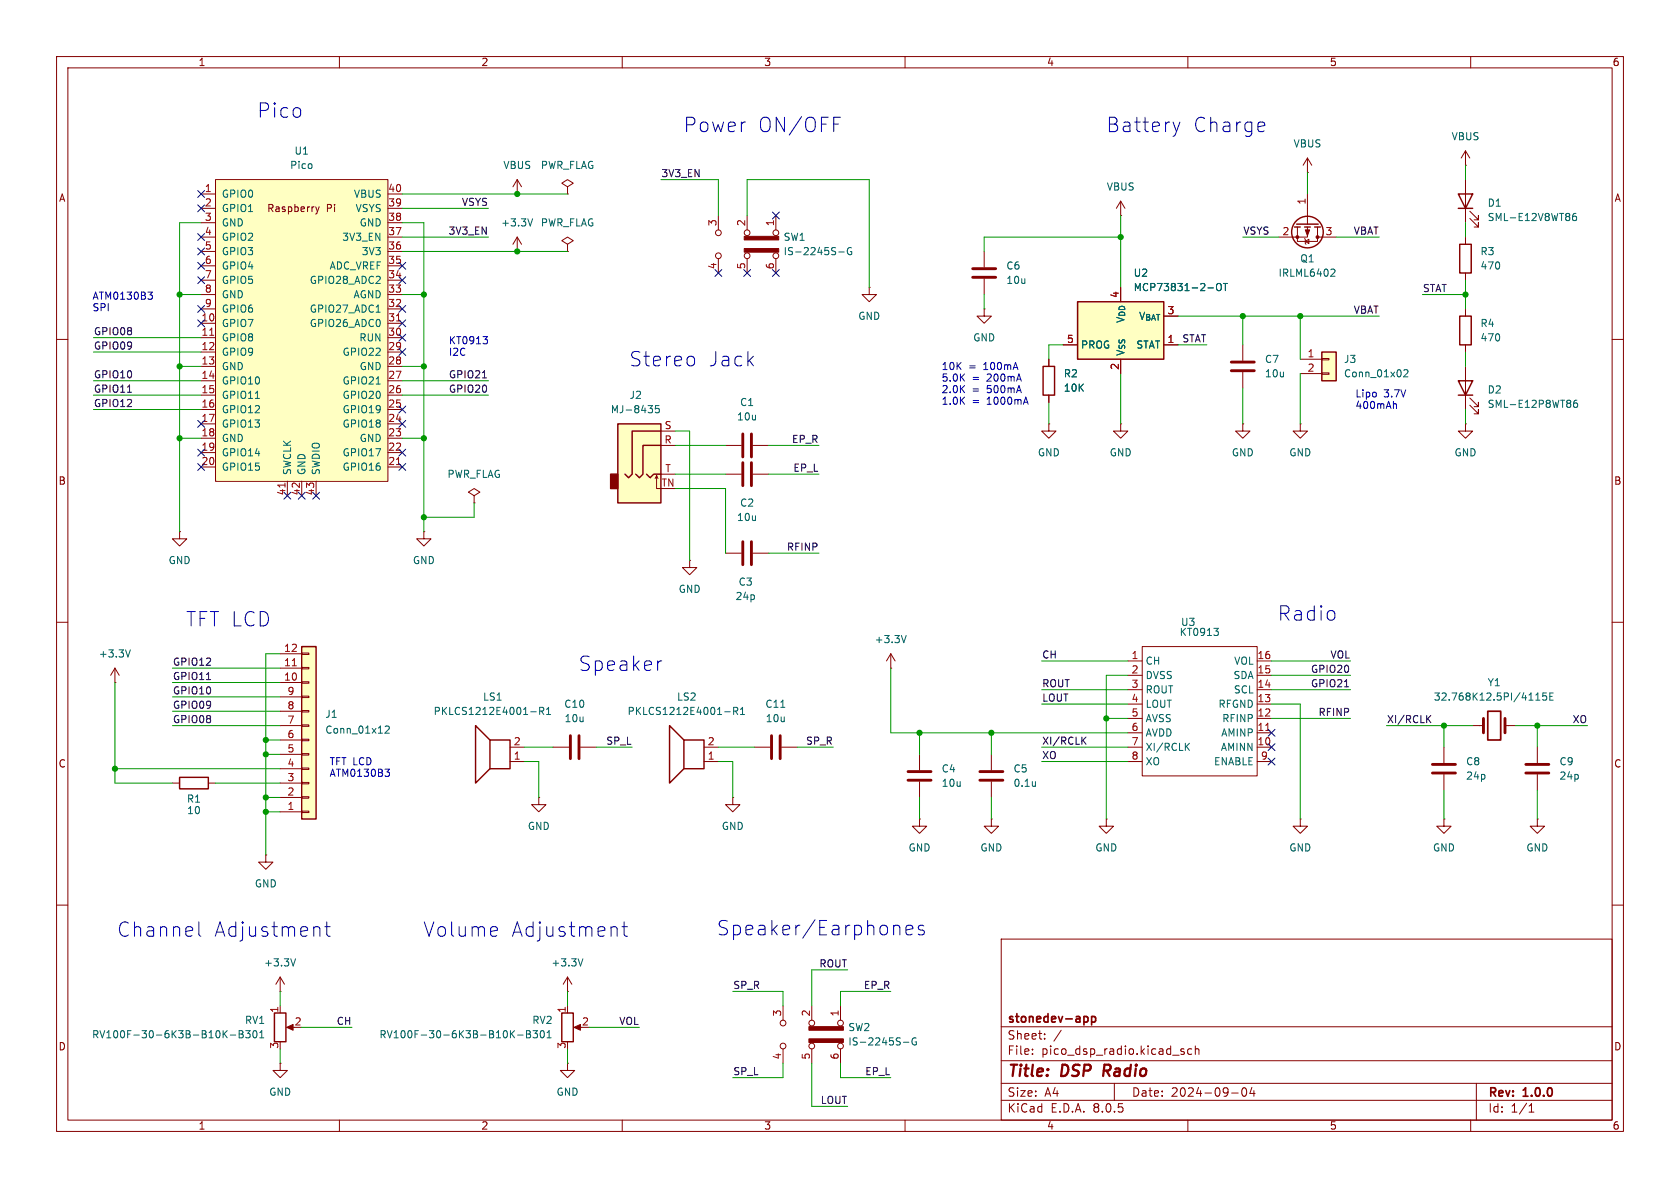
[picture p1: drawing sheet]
<svg xmlns="http://www.w3.org/2000/svg" width="297mm" height="210mm" viewBox="0 0 297 210" stroke-linecap="round" stroke-linejoin="round" font-family="sans-serif">
<g fill="none" stroke="#840000" stroke-width=".18">
<path d="M10 10h277v190h-277zM12 12h273v186h-273zM60 10v2M110 10v2M160 10v2M210 10v2M260 10v2M10 60h2M285 60h2M121.9 99.1v1.2h1.3l-1.3 1.3-1.3-1.3h1.3M121.9 99.1h.1M10 110h2"/>
<path d="M285 110h2M10 160h2M285 160h2M177 166h108v32h-108zM60 198v2M110 198v2M160 198v2M177 194.5h108M177 191.5h108M177 187.5h108M177 181.5h108M182.5 186.3v.1"/>
<path d="M182.5 185.5v.1M184.7 183.6v.1M184.7 182.8v.1M187.6 182.1l-1.3 2M197 191.5v3M209.3 185.5l-.3-.1-.3 .2 .1 .2 .5 .2v.3h-.6M210 198v2M210.7 185.5l-.5-.1-.2 .3v.4l.1 .2h.6M211.3 185.5l.2-.1 .4 .1 .1 .9M211.3 184.9v1.5M217.7 193.2h1.2M219.7 192.4l.2-.1a.81 .81 0 0 1 .6 .6 .81 .81 0 0 1-.3 .8l-.2 .1a.81 .81 0 0 1-.3-1.4z"/>
<path d="M221.3 192.2l-.3 1.1h.9M221.7 192.8v1M260 198v2M261 191.5v6.5M270.3 196.6h.9M270.3 195.5l.4-.4v1.5"/>
</g>
<path d="M195.3 188.2l-.3 2" fill="none" stroke="#840000" stroke-width=".4"/>
<path d="M192.2 179.8l.1 .2v.4l-.1 .2M193 179.7v1.5M193 179.8l.4-.1 .3 .3v.4l-.1 .2h-.6" fill="none" stroke="#840000" stroke-width=".3"/>
<path d="M109.2 74.9h7.6v14h-7.6z" fill="#ffffc2"/>
<path d="M107.9 83.8h1.3v2.6h-1.3z" fill="#840000" stroke="#840000" stroke-width=".25"/>
<path d="M116.8 78.7h2.6M116.8 76.2h2.6M259.1 74.9v1.3h1.2l-1.2 1.3-1.3-1.3h1.3M259.1 74.9h.1M115.8 84.6l.3-.5v2.3h.7M116.1 84.1l.2 .5M116.8 83.8h2.6" fill="none" stroke="#840000" stroke-width=".18"/>
<path d="M109.2 74.9h7.6v14h-7.6zM116.8 78.7h-3.1v5.1l-.7 .7-.6-.7M116.8 76.2h-5v7.6l-.7 .7-.6-.7M114.3 83.8l.6 .7 .7-.7h1.2" fill="none" stroke="#840000" stroke-width=".25"/>
<path d="M114.6 71.7h.8l-.5 .5M115.3 72.3v.5M116.5 71.7h-.6l-.1 .6 .2-.1h.4l.2 .2-.1 .4-.2 .2-.5-.2" fill="none" stroke="#006464" stroke-width=".18"/>
<path d="M233.7 62.2h2.5v5.1h-2.5z" fill="#ffffc2"/>
<g fill="none" stroke="#840000" stroke-width=".18">
<path d="M127 38.1v2.5M132.1 38.1v2.5M137.2 38.1v2.5M231.1 30.5h.1M231.1 27.9v2.6M231.1 34.3v5.3M231.1 27.9l-.7 1.3M231.1 27.9l.8 1.3M259.1 29.2h.1M259.1 26.7v2.5M259.1 31.8v7.6M259.1 26.7l-.8 1.2"/>
<path d="M259.1 26.7l.7 1.2M259.8 38.6l1.6 1.5v-.7v.7h-.8M259.8 37.3l1.6 1.6v-.8v.8h-.8M127 45.7v2.6M132.1 45.7v2.6M137.2 45.7v2.6M153.7 50.8v1.3h1.2l-1.2 1.2-1.3-1.2h1.3M153.7 50.8h.1M174 54.6v1.3h1.3l-1.3 1.3-1.3-1.3h1.3M174 54.6h.1M174 44.5v2.7M174 49.3v2.8"/>
<path d="M229.4 40.1v2.6h3.5v-2.6M230.6 42.2l.2 .1v.8l.1 .1M230.8 42.7l.6-.4v.8zM231.1 40.1v1.8h-5M232.9 41.9h3.3M259.1 41.9v1.3M259.1 48.3v1.2M259.1 54.6v1.3M229.9 63.5h3.8M229.9 66h3.8M233.7 65.9h1.2v.3h-1.2zM233.7 63.4h1.2v.2h-1.2z"/>
<path d="M259.1 61v1.2M259.1 64.8v7.6M259.8 71.6l1.6 1.6v-.8v.8h-.8M259.8 70.4l1.6 1.5v-.8v.8h-.8M74.9 94v1.3h1.3l-1.3 1.2-1.2-1.2h1.2M74.9 94h.1M83.8 87.6l1-.6-1-.6-1 .6 1 .6v1.3M83.8 88.9h.1M128.3 97.8h2.8M128.3 83.8h2.8M133.1 97.8h2.8M133.1 83.8h2.8"/>
<path d="M157.5 118.1h.1M157.5 115.6l-.8 1.2M157.5 115.6v2.5M157.5 115.6l.7 1.2M90.2 132.1h2.5M90.2 134.6h2.5M97.8 132.1h2.8M102.6 132.1h2.8M124.5 132.1h2.5M124.5 134.6h2.5M133.3 132.1h2.8M138.2 132.1h2.8"/>
<path d="M129.5 141v1.2h1.3l-1.3 1.3-1.2-1.3h1.2M129.5 141h.1M195.6 144.8v1.3h1.2l-1.2 1.2-1.3-1.2h1.3M195.6 144.8h.1M100.3 177.8v1.3M49.5 188v1.2h1.3l-1.3 1.3-1.2-1.3h1.2M49.5 188h.1M100.3 188v1.2h1.3l-1.3 1.3-1.2-1.3h1.2M100.3 188h.1M101.9 181.6h1"/>
<circle cx="127" cy="41.1" r=".51"/>
<circle cx="127" cy="45.2" r=".51"/>
<circle cx="132.1" cy="45.2" r=".51"/>
<circle cx="132.1" cy="41.1" r=".51"/>
<circle cx="137.2" cy="41.1" r=".51"/>
<circle cx="137.2" cy="45.2" r=".51"/>
</g>
<g fill="none" stroke="#840000" stroke-width=".25">
<path d="M229.2 39.6h3.8M257.8 34.3h2.5l-1.2 2.5zM257.8 36.8h2.5M228.9 40.1h1M230.6 40.1h1M232.4 40.1h1M258.1 55.9h2v5.1h-2zM258.1 43.2h2v5.1h-2zM233.7 62.2h2.5v5.1h-2.5zM257.8 67.3h2.5l-1.2 2.6zM257.8 69.9h2.5M86.6 130.8h3.6v5.1h-3.6z"/>
<path d="M86.6 130.8l-2.5-2.5v10.1l2.5-2.5M120.9 130.8h3.6v5.1h-3.6zM120.9 130.8l-2.5-2.5v10.1l2.5-2.5M99.3 179.1h2v5.1h-2z"/>
<circle cx="231.1" cy="41" r="2.79"/>
</g>
<g fill="none" stroke="#006464" stroke-width=".18">
<path d="M278.6 37.7l-.4 .1a.85 .85 0 0 0 0 1.2l.5-.1v-.4l-.2-.3-.4 .1-.1 .2M148.3 44.5h.9M150.5 43.8a.59 .59 0 0 0-.7 .6 .59 .59 0 0 0 .7 .6l.1-.5h-.3M235.5 47.6h.4l.1 .3-.8 .9h.8M248.2 65.5l.5-.2 .2 .4-.8 .9h.8M278.8 70.7l-.4 .1a.86 .86 0 0 0 0 1.2l.4-.1 .1-.4-.2-.3-.4 .1-.1 .2M160.2 112.3l-.4 1.3M93.8 125.8h1M95.4 125.7l.6-.1 .1-.1v-.3l-.7-.2v1.3M95.7 125.7l.4 .6M96.6 126.3h.7M96.6 125.4l.4-.4v1.3"/>
<path d="M128.1 125.8h1M129.7 125.7l.6-.1 .1-.1v-.3l-.7-.2v1.3M130 125.7l.4 .6M130.9 126.3h.7M130.9 125.4l.4-.4v1.3M138 125h.8M90.4 182.7l.6 .8M91 182.2l-.8 .7M91.5 183h1M93.1 182.2h.4l.2 .2-.2 .4 .2 .1 .1 .3-.2 .3h-.5zM93.1 182.8h.4M94.2 182.2h.8l-.4 .5 .4 .1v.5l-.2 .2-.6-.2"/>
<path d="M95.6 182.3l.2-.1a.68 .68 0 0 1 .4 .6 .68 .68 0 0 1-.4 .7l-.2-.2-.1-.3zM96.7 183.5h.7M96.7 182.6l.4-.4v1.3"/>
</g>
<path d="M172 49h4M172 47.5h4M131.3 81.8v4.1M131.3 95.8v4M132.8 81.8v4.1M132.8 95.8v4M100.8 130v4.1M102.4 130v4.1M136.4 130v4.1M137.9 130v4.1" fill="none" stroke="#840000" stroke-width=".51"/>
<g fill="#840000" stroke="#840000" stroke-width=".18">
<path d="M131.6 41.8h6.1v.6h-6.1z"/>
<path d="M131.6 43.9h6.1v.7h-6.1z"/>
<path d="M230.8 40.6h.7l-.4 1.1z"/>
<path d="M101.5 181.6l1.1-.5v1z"/>
<circle cx="229.4" cy="41.9" r=".25"/>
<circle cx="232.9" cy="41.9" r=".25"/>
</g>
<path d="M190.5 53.3h15.2v10.2h-15.2z" fill="#ffffc2"/>
<path d="M190.5 53.3h15.2v10.2h-15.2zM184.4 64.8h2v5.1h-2zM48.5 179.1h2v5.1h-2z" fill="none" stroke="#840000" stroke-width=".25"/>
<g fill="none" stroke="#840000" stroke-width=".18">
<path d="M185.4 74.9v1.3h1.3l-1.3 1.3-1.3-1.3h1.3M185.4 74.9h.1M185.4 63.5v1.3M185.4 69.9v1.2M188 61h2.5M198.1 74.9v1.3h1.3l-1.3 1.3-1.3-1.3h1.3M198.1 74.9h.1M198.1 63.5v2.5M205.7 61h2.6M219.7 74.9v1.3h1.3l-1.3 1.3-1.3-1.3h1.3M219.7 74.9h.1M219.7 61v2.8"/>
<path d="M219.7 65.8v2.8M229.9 74.9v1.3h1.2l-1.2 1.3-1.3-1.3h1.3M229.9 74.9h.1M47 151.1v1.3h1.3l-1.3 1.3-1.3-1.3h1.3M47 151.1h.1M95.2 141v1.2h1.3l-1.3 1.3-1.2-1.3h1.2M95.2 141h.1M49.5 175.3h.1M49.5 172.7l-.7 1.3M49.5 172.7v2.6M49.5 177.8v1.3M49.5 172.7l.8 1.3"/>
<path d="M100.3 175.3h.1M100.3 172.7l-.7 1.3M100.3 172.7v2.6M100.3 172.7l.8 1.3M51.1 181.6h1"/>
</g>
<g fill="none" stroke="#006464" stroke-width=".18">
<path d="M213.5 50.9h1M215.1 50.3l.3-.2a.43 .43 0 0 1 .5 .4v.5a.42 .42 0 0 1-.4 .4 .42 .42 0 0 1-.4-.4zM216.3 50.1h.7M216.6 50.1v1.3M52.3 169.5l-.5 1.3M103.1 169.5l-.5 1.3M39.6 182.7l.6 .8M40.2 182.2l-.8 .7M40.7 183h1M42.3 182.2h.4l.2 .2-.2 .4 .2 .1 .1 .3-.2 .3h-.5zM42.3 182.8h.4M43.4 182.2h.8l-.4 .5 .4 .1v.5l-.2 .2-.6-.2"/>
<path d="M44.8 182.3l.2-.1a.68 .68 0 0 1 .4 .6 .68 .68 0 0 1-.4 .7l-.2-.2-.1-.3zM45.9 183.5h.7M45.9 182.6l.4-.4v1.3"/>
</g>
<path d="M50.7 181.6l1.1-.5v1z" fill="#840000" stroke="#840000" stroke-width=".18"/>
<path d="M217.7 65.5h4M217.7 64h4" fill="none" stroke="#840000" stroke-width=".51"/>
<path d="M38.1 31.8h30.5v53.3h-30.5z" fill="#ffffc2"/>
<g fill="none" stroke="#840000" stroke-width=".18">
<path d="M35.6 34.3h2.5M35.6 36.8h2.5M35.6 39.4h2.5M38.1 31.8h30.5v53.3h-30.5zM55.8 36.6l.3 .8M56.1 37.4l-.3 .4M56.4 36.6l-.3 .8M68.6 34.3h2.5M68.6 36.8h2.5M68.6 39.4h2.5M100.3 33l1-.6-1-.6-1 .6 1 .6v1.3M100.3 34.3h.1"/>
<path d="M35.6 57.2h2.5M35.6 59.7h2.5M35.6 54.6h2.5M35.6 52.1h2.5M35.6 49.5h2.5M35.6 47h2.5M35.6 44.5h2.5M35.6 41.9h2.5M68.6 57.2h2.5M68.6 59.7h2.5M68.6 54.6h2.5M68.6 52.1h2.5"/>
<path d="M68.6 49.5h2.5M68.6 47h2.5M68.6 44.5h2.5M68.6 41.9h2.5M100.3 43.2l1-.7-1-.6-1 .6 1 .7v1.3M100.3 44.5h.1M35.6 62.2h2.5M35.6 64.8h2.5M35.6 67.3h2.5M35.6 69.9h2.5M35.6 72.4h2.5M35.6 74.9h2.5"/>
<path d="M35.6 77.5h2.5M68.6 62.2h2.5M68.6 64.8h2.5M68.6 67.3h2.5M68.6 69.9h2.5M68.6 72.4h2.5M68.6 74.9h2.5M68.6 77.5h2.5M128.3 78.7h2.8M133.1 78.7h2.8M31.7 94v1.3h1.3l-1.3 1.2-1.2-1.2h1.2M31.7 94h.1"/>
<path d="M35.6 80h2.5M35.6 82.6h2.5M50.8 85.1v2.5M53.3 85.1v2.5M55.9 85.1v2.5M68.6 80h2.5M68.6 82.6h2.5M20.3 118.1l-.7 1.3M20.3 118.1v2.6M20.3 118.1l.8 1.3M20.3 120.7h.1M30.5 138.4h1.2"/>
<path d="M36.8 138.4h1.3M162.6 133.4v2.7M162.6 138.2v2.8M175.3 133.4v2.7M175.3 138.2v2.8M271.8 132.1v2.8M271.8 136.9v2.8M162.6 144.8v1.3h1.2l-1.2 1.2-1.3-1.2h1.3M162.6 144.8h.1M175.3 144.8v1.3h1.2l-1.2 1.2-1.3-1.2h1.3M175.3 144.8h.1M229.9 144.8v1.3h1.2l-1.2 1.2-1.3-1.2h1.3"/>
<path d="M229.9 144.8h.1M138.4 177.8v2.5M143.5 177.8v2.5M148.6 177.8v2.5M138.4 185.4v2.6M143.5 185.4v2.6M148.6 185.4v2.6"/>
<circle cx="138.4" cy="184.9" r=".51"/>
<circle cx="138.4" cy="180.8" r=".51"/>
<circle cx="143.5" cy="184.9" r=".51"/>
<circle cx="143.5" cy="180.8" r=".51"/>
<circle cx="148.6" cy="184.9" r=".51"/>
<circle cx="148.6" cy="180.8" r=".51"/>
</g>
<path d="M37.1 59.3h.7M70.1 56.7h.7M50.4 85.4v.7M70.1 82.1h.7" fill="none" stroke="#a90000" stroke-width=".18"/>
<path d="M66.5 55.2h.7M45.1 70.4h.8M66.5 67.9h.7M23 114.9l-.4 1.2M183.1 138.2v.8M183.1 138.9h-.1M159.7 184.2h1M161.9 183.5a.59 .59 0 0 0-.7 .6 .59 .59 0 0 0 .7 .6l.1-.5h-.2" fill="none" stroke="#006464" stroke-width=".18"/>
<path d="M131.3 76.7v4.1M132.8 76.7v4.1M160.5 137.9h4.1M160.5 136.4h4.1M173.2 137.9h4.1M173.2 136.4h4.1M269.7 136.7h4.1M269.7 135.1h4.1" fill="none" stroke="#840000" stroke-width=".51"/>
<g fill="#840000" stroke="#840000" stroke-width=".18">
<path d="M143 181.5h6.1v.6h-6.1z"/>
<path d="M143 183.6h6.1v.7h-6.1z"/>
</g>
<path d="M31.7 137.4h5.1v2h-5.1z" fill="none" stroke="#840000" stroke-width=".25"/>
<path d="M53.3 114.3h2.6v30.5h-2.6z" fill="#ffffc2"/>
<g fill="none" stroke="#840000" stroke-width=".18">
<path d="M91.4 34.3h.1M91.4 31.8l-.7 1.2M91.4 31.8v2.5M91.4 31.8l.8 1.2M198.1 38.1h.1M198.1 35.6l-.7 1.2M198.1 35.6v2.5M198.1 35.6l.8 1.2M91.4 44.5h.1M91.4 41.9v2.6M91.4 41.9l-.7 1.3M91.4 41.9l.8 1.3"/>
<path d="M185.4 63.5v1.3M185.4 69.9v1.2M188 61h2.5M198.1 63.5v2.5M205.7 61h2.6M49.5 118.1h3.8M49.5 115.6h3.8M53.3 115.4h1.3v.3h-1.3zM53.3 118h1.3v.2h-1.3zM199.4 119.4h2.5M199.4 116.8h2.5M201.9 114.3h20.3v22.9h-20.3z"/>
<path d="M222.2 119.4h2.6M222.2 116.8h2.6M49.5 120.7h3.8M49.5 138.4h3.8M49.5 135.9h3.8M49.5 133.4h3.8M49.5 130.8h3.8M49.5 128.3h3.8M49.5 125.7h3.8M49.5 123.2h3.8M53.3 120.5h1.3v.3h-1.3zM53.3 123.1h1.3v.2h-1.3z"/>
<path d="M53.3 125.6h1.3v.3h-1.3zM53.3 128.1h1.3v.3h-1.3zM53.3 130.7h1.3v.2h-1.3zM53.3 133.2h1.3v.3h-1.3zM53.3 135.8h1.3v.2h-1.3zM53.3 138.3h1.3v.3h-1.3zM199.4 132.1h2.5M199.4 129.5h2.5M199.4 127h2.5M199.4 124.5h2.5M199.4 121.9h2.5M199.4 134.6h2.5"/>
<path d="M222.2 132.1h2.6M222.2 129.5h2.6M222.2 127h2.6M222.2 124.5h2.6M222.2 121.9h2.6M222.2 134.6h2.6M255.3 132.1v2.8M255.3 136.9v2.8M260.3 128.3h2M266.1 128.3h1.9M49.5 143.5h3.8M49.5 141h3.8"/>
<path d="M53.3 140.8h1.3v.3h-1.3zM53.3 143.4h1.3v.2h-1.3zM255.3 144.8v1.3h1.2l-1.2 1.2-1.3-1.2h1.3M255.3 144.8h.1M271.8 144.8v1.3h1.2l-1.2 1.2-1.3-1.2h1.3M271.8 144.8h.1"/>
</g>
<path d="M53.3 114.3h2.6v30.5h-2.6z" fill="none" stroke="#840000" stroke-width=".25"/>
<path d="M51.7 117.7h.7M223.8 129.1h.7" fill="none" stroke="#a90000" stroke-width=".18"/>
<g fill="none" stroke="#006464" stroke-width=".18">
<path d="M94.2 38.7l-.5 1.2M213.5 50.9h1M215.1 50.3l.3-.2a.43 .43 0 0 1 .5 .4v.5a.42 .42 0 0 1-.4 .4 .42 .42 0 0 1-.4-.4zM216.3 50.1h.7M216.6 50.1v1.3M214.6 111.1h.8l-.4 .5M215.1 111.6l.3 .2v.3l-.3 .2M68.1 128.5l.5-.2 .2 .4-.8 .9h.8M209.7 131.9l.6 .8M210.3 131.4l-.7 .7M271.5 123.8h.7M271.5 122.9l.4-.4v1.3"/>
<path d="M273.4 122.5h-.6l-.1 .6 .2-.1h.4l.1 .2v.4l-.2 .2-.5-.2M274 123.1h.4M274.6 122.5h-.6v1.3h.6"/>
</g>
<path d="M253.2 136.7h4.1M253.2 135.1h4.1M262.3 127v2.5M266.1 127v2.5" fill="none" stroke="#840000" stroke-width=".51"/>
<path d="M263 125.7h2.3v5.1h-2.3z" fill="none" stroke="#840000" stroke-width=".3"/>
<path d="M22.5 69.3h.8M85.3 66.8h.7M36.5 120.1h.7M191.4 130.8l.6 .8M192 130.3l-.7 .7M237.7 121.4h.7M252.4 127l.6 .8M253 126.5l-.8 .7" fill="none" stroke="#0f0f0f" stroke-width=".18"/>
<g fill="none" stroke="#0000c2" stroke-width=".18">
<path d="M147.4 20.7h1.2M207.4 21.6l.6 1.7M208 23.3l-.3 .6M208.6 21.6l-.6 1.7M223.5 21.7l.1 .5-1.2 .2M26.2 51.6h.7l-.4 .5 .4 .1v.5l-.2 .2h-.4M85.4 59.5h.8l-.4 .5M85.9 60l.3 .2v.3l-.3 .3M122.7 63.2l.1 .3v.7l-.1 .2M181.3 70.2l.5 1.3M246.5 71.4l.4 .2v.6M117 116.8l-.5 .1"/>
<path d="M68.1 136h.7l-.4 .5 .4 .1v.4l-.2 .2h-.4M35.1 163v2.1l.4 .4M57.4 163.8h1M57.8 163v2.1l.1 .3 .5 .1M87.8 163.9l.1 .5-1.2 .3M110 163.8h.9M110.3 163v2.1l.1 .3 .5 .1M159 163.7l.1 .2v1.4M160.2 164.4l1.2-.2-.1-.5-.8-.1-.3 .3v1l.1 .2 .2 .2 .8-.2M163.3 163.7l-.6-.1-.4 .3 .2 .4 .8 .2 .1 .3-.1 .3-.2 .2-.8-.2"/>
</g>
<g fill="none" stroke="#009600" stroke-width=".18">
<path d="M35.6 39.4h-3.9v54.6M71.1 39.4h3.8v54.6M71.1 34.3h29.2M71.1 36.8h15.3M116.8 31.8h10.2v6.3M132.1 38.1v-6.3h21.6v19M198.1 38.1v12.7M231.1 30.5v3.8M259.1 29.2v2.6M259.1 39.4v2.5M16.5 59.7h19.1M31.7 52.1h3.9"/>
<path d="M71.1 41.9h15.3M71.1 52.1h3.8M71.1 44.5h29.2M174 52.1v2.5M198.1 41.9h-24.1v2.6M208.3 55.9h35.5M219.7 41.9h6.4M219.7 55.9v5.1M229.9 55.9v7.6M236.2 41.9h7.6M251.5 52.1h7.6M259.1 49.5v5.1"/>
<path d="M16.5 67.3h19.1M16.5 69.9h19.1M16.5 62.2h19.1M16.5 72.4h19.1M31.7 64.8h3.9M31.7 77.5h3.9M71.1 64.8h3.8M71.1 77.5h3.8M71.1 67.3h15.3M71.1 69.9h15.3M119.4 76.2h2.5v22.9M119.4 78.7h8.9"/>
<path d="M135.9 78.7h8.9M185.4 71.1v3.8M188 61h-2.6v2.5M198.1 66v8.9M208.3 61h5.1M219.7 68.6v6.3M229.9 66v8.9M259.1 62.2v2.6M259.1 72.4v2.5M83.8 88.9v2.5h-8.9M119.4 86.4h8.9v11.4M119.4 83.8h8.9"/>
<path d="M135.9 97.8h8.9M135.9 83.8h8.9M30.5 118.1h19M49.5 115.6h-2.5v35.5M157.5 118.1v11.4h41.9M184.1 116.8h15.3M199.4 119.4h-3.8v25.4M224.8 119.4h14M224.8 116.8h14M20.3 120.7v17.7h10.2M20.3 135.9h29.2M30.5 128.3h19"/>
<path d="M30.5 125.7h19M30.5 120.7h19M30.5 123.2h19M38.1 138.4h11.4M47 133.4h2.5M47 130.8h2.5M92.7 132.1h5.1M92.7 134.6h2.5v6.4M105.4 132.1h6.4M127 132.1h6.3M127 134.6h2.5v6.4M141 132.1h6.3"/>
<path d="M162.6 129.5v3.9M175.3 129.5v3.9M184.1 132.1h15.3M184.1 134.6h15.3M184.1 121.9h15.3M184.1 124.5h15.3M195.6 127h3.8M224.8 127h14M224.8 124.5h5.1v20.3M224.8 121.9h14M245.1 128.3h15.2M255.3 128.3v3.8"/>
<path d="M255.3 139.7v5.1M268 128.3h12.7M271.8 128.3v3.8M271.8 139.7v5.1M47 141h2.5M47 143.5h2.5M162.6 141v3.8M175.3 141v3.8M49.5 175.3v2.5M100.3 175.3v2.5M129.5 175.3h8.9v2.5M149.9 171.5h-6.4v6.3"/>
<path d="M157.5 175.3h-8.9v2.5M49.5 185.4v2.6M53.3 181.6h8.9M100.3 185.4v2.6M104.1 181.6h8.9M138.4 188v2.5h-8.9M143.5 188v7.6h6.4M148.6 188v2.5h8.9"/>
</g>
<g fill="none" stroke="#000084" stroke-width=".18">
<path d="M35 36.2l1.2 1.2M35 33.7l1.2 1.2M36.2 36.2l-1.2 1.2M36.2 33.7l-1.2 1.2M136.6 37.5l1.2 1.2M137.8 37.5l-1.2 1.2M35 48.9l1.2 1.2M35 46.4l1.2 1.2M35 54l1.2 1.2M35 56.5l1.2 1.3M35 43.8l1.2 1.3M35 41.3l1.2 1.2"/>
<path d="M36.2 48.9l-1.2 1.2M36.2 46.4l-1.2 1.2M36.2 54l-1.2 1.2M36.2 56.5l-1.2 1.3M36.2 43.8l-1.2 1.3M36.2 41.3l-1.2 1.2M70.5 48.9l1.2 1.2M70.5 46.4l1.2 1.2M70.5 54l1.2 1.2M70.5 59.1l1.2 1.2M70.5 56.5l1.2 1.3M71.7 48.9l-1.2 1.2"/>
<path d="M71.7 46.4l-1.2 1.2M71.7 54l-1.2 1.2M71.7 59.1l-1.2 1.2M71.7 56.5l-1.2 1.3M126.4 47.7l1.2 1.2M127.6 47.7l-1.2 1.2M131.5 47.7l1.2 1.2M132.7 47.7l-1.2 1.2M136.6 47.7l1.2 1.2M137.8 47.7l-1.2 1.2M35 79.4l1.2 1.2M35 74.3l1.2 1.2"/>
<path d="M36.2 79.4l-1.2 1.2M36.2 74.3l-1.2 1.2M70.5 79.4l1.2 1.2M70.5 74.3l1.2 1.2M70.5 71.8l1.2 1.2M70.5 61.6l1.2 1.2M71.7 79.4l-1.2 1.2M71.7 74.3l-1.2 1.2M71.7 71.8l-1.2 1.2M71.7 61.6l-1.2 1.2M35 81.9l1.2 1.3M36.2 81.9l-1.2 1.3"/>
<path d="M50.2 87l1.2 1.2M51.4 87l-1.2 1.2M52.7 87l1.2 1.2M53.9 87l-1.2 1.2M55.3 87l1.2 1.2M56.5 87l-1.2 1.2M70.5 81.9l1.2 1.3M71.7 81.9l-1.2 1.3M224.2 134l1.2 1.2M224.2 128.9l1.2 1.2M224.2 131.5l1.2 1.2M225.4 134l-1.2 1.2"/>
<path d="M225.4 128.9l-1.2 1.2M225.4 131.5l-1.2 1.2"/>
</g>
<g fill="#009600" stroke="#009600" stroke-width=".18">
<circle cx="162.6" cy="129.5" r=".46"/>
<circle cx="175.3" cy="129.5" r=".46"/>
<circle cx="255.3" cy="128.3" r=".46"/>
<circle cx="271.8" cy="128.3" r=".46"/>
<circle cx="195.6" cy="127" r=".46"/>
<circle cx="229.9" cy="55.9" r=".46"/>
<circle cx="198.1" cy="41.9" r=".46"/>
<circle cx="259.1" cy="52.1" r=".46"/>
<circle cx="219.7" cy="55.9" r=".46"/>
<circle cx="31.7" cy="64.8" r=".46"/>
<circle cx="31.7" cy="77.5" r=".46"/>
<circle cx="31.7" cy="52.1" r=".46"/>
<circle cx="91.4" cy="44.5" r=".46"/>
<circle cx="47" cy="130.8" r=".46"/>
<circle cx="74.9" cy="91.4" r=".46"/>
<circle cx="20.3" cy="135.9" r=".46"/>
<circle cx="91.4" cy="34.3" r=".46"/>
<circle cx="74.9" cy="52.1" r=".46"/>
<circle cx="47" cy="133.4" r=".46"/>
<circle cx="47" cy="143.5" r=".46"/>
<circle cx="47" cy="141" r=".46"/>
<circle cx="74.9" cy="64.8" r=".46"/>
<circle cx="74.9" cy="77.5" r=".46"/>
</g>
<g font-size="3.5" fill="#0000c2">
<text x="45.4" y="21.1">Pico</text>
<text x="120.8" y="23.6">Power</text>
<text x="133.9" y="23.6">ON/OFF</text>
<text x="195.6" y="23.6">Battery</text>
<text x="210.9" y="23.6">Charge</text>
<text x="111.2" y="65">Stereo</text>
<text x="125.2" y="65">Jack</text>
<text x="32.9" y="111">TFT LCD</text>
<text x="225.8" y="110">Radio</text>
<text x="102.3" y="118.9">Speaker</text>
<text x="20.7" y="165.8">Channel</text>
<text x="37.8" y="165.8">Adjustment</text>
<text x="74.8" y="165.8">Volume</text>
<text x="90.3" y="165.8">Adjustment</text>
<text x="126.7" y="165.6">Speaker/Earphones</text>
</g>
<g font-size="2.8" fill="#840000">
<text x="178" y="190.9">Title:</text>
<text x="187.7" y="190.9">DSP</text>
<text x="195.9" y="190.9">Radio</text>
</g>
<g font-size="2.1" fill="#840000">
<text x="178" y="184">Sheet:</text>
<text x="178" y="181.2">stonedev-app</text>
<text x="178" y="186.7">File:</text>
<text x="184.1" y="186.7">pico_dsp_radio.kicad_sch</text>
<text x="178" y="196.9">KiCad</text>
<text x="178" y="194.1">Size:</text>
<text x="184.7" y="194.1">A4</text>
<text x="185.7" y="196.9">E.D.A.</text>
<text x="193.3" y="196.9">8.0.5</text>
<text x="200" y="194.1">Date:</text>
<text x="207" y="194.1">2024-09-04</text>
<text x="263" y="194.3">Rev:</text>
<text x="263" y="196.9">Id:</text>
<text x="267.1" y="196.9">1/1</text>
<text x="269.4" y="194.3">1.0.0</text>
</g>
<g font-size="1.8" fill="#840000">
<text x="35" y="11.9">1</text>
<text x="85" y="11.9">2</text>
<text x="135" y="11.9">3</text>
<text x="185" y="11.9">4</text>
<text x="235" y="11.9">5</text>
<text x="285" y="11.9">6</text>
<text x="10.3" y="35.9">A</text>
<text x="285.3" y="35.9">A</text>
<text x="47.1" y="37.7">Raspberry</text>
<text x="57.7" y="37.7">Pi</text>
<text x="10.3" y="85.9">B</text>
<text x="285.3" y="85.9">B</text>
<text x="10.3" y="135.9">C</text>
<text x="285.3" y="135.9">C</text>
<text x="10.3" y="185.9">D</text>
<text x="285.3" y="185.9">D</text>
<text x="35" y="199.9">1</text>
<text x="85" y="199.9">2</text>
<text x="135" y="199.9">3</text>
<text x="185" y="199.9">4</text>
<text x="235" y="199.9">5</text>
<text x="285" y="199.9">6</text>
</g>
<g font-size="1.8" fill="#006464">
<text x="52" y="27.5">U1</text>
<text x="228.6" y="26.3">VBUS</text>
<text x="256.5" y="25">VBUS</text>
<text x="39.1" y="35.2">GPIO0</text>
<text x="51.2" y="30.1">Pico</text>
<text x="62.5" y="35.2">VBUS</text>
<text x="88.9" y="30.1">VBUS</text>
<text x="95.5" y="30.1">PWR_FLAG</text>
<text x="195.6" y="33.9">VBUS</text>
<text x="39.1" y="37.7">GPIO1</text>
<text x="39.1" y="40.2">GND</text>
<text x="62.8" y="37.7">VSYS</text>
<text x="63.5" y="40.2">GND</text>
<text x="88.5" y="40.2">+3.3V</text>
<text x="95.5" y="40.2">PWR_FLAG</text>
<text x="262.9" y="36.7">D1</text>
<text x="262.9" y="39.3">SML-E12V8WT86</text>
<text x="39.1" y="42.8">GPIO2</text>
<text x="39.1" y="45.3">GPIO3</text>
<text x="39.1" y="47.9">GPIO4</text>
<text x="58.2" y="47.9">ADC_VREF</text>
<text x="60.4" y="42.8">3V3_EN</text>
<text x="63.9" y="45.3">3V3</text>
<text x="138.4" y="42.8">SW1</text>
<text x="138.4" y="45.3">IS-2245S-G</text>
<text x="177.8" y="47.9">C6</text>
<text x="229.8" y="46.6">Q1</text>
<text x="261.6" y="45.3">R3</text>
<text x="261.6" y="47.9">470</text>
<text x="39.1" y="50.4">GPIO5</text>
<text x="39.1" y="52.9">GND</text>
<text x="54.7" y="50.4">GPIO28_ADC2</text>
<text x="62.4" y="52.9">AGND</text>
<text x="177.8" y="50.4">10u</text>
<text x="200.3" y="49.1">U2</text>
<text x="200.3" y="51.7">MCP73831-2-OT</text>
<text x="225.9" y="49.1">IRLML6402</text>
<text x="39.1" y="58">GPIO7</text>
<text x="39.1" y="55.5">GPIO6</text>
<text x="54.7" y="58">GPIO26_ADC0</text>
<text x="54.7" y="55.5">GPIO27_ADC1</text>
<text x="151.6" y="56.7">GND</text>
<text x="201.2" y="56.7">V_{BAT}</text>
<text x="261.6" y="58">R4</text>
<text x="39.1" y="60.6">GPIO8</text>
<text x="39.1" y="63.1">GPIO9</text>
<text x="39.1" y="65.6">GND</text>
<text x="60.5" y="63.1">GPIO22</text>
<text x="63.4" y="60.6">RUN</text>
<text x="63.5" y="65.6">GND</text>
<text x="172" y="60.6">GND</text>
<text x="191" y="61.8">PROG</text>
<text x="199" y="63" transform="rotate(-90 199 63)">V_{SS}V_{DD}</text>
<text x="200.8" y="61.8">STAT</text>
<text x="223.5" y="64.4">C7</text>
<text x="237.5" y="64.4">J3</text>
<text x="261.6" y="60.6">470</text>
<text x="39.1" y="68.2">GPIO10</text>
<text x="39.1" y="70.7">GPIO11</text>
<text x="60.5" y="70.7">GPIO20</text>
<text x="60.5" y="68.2">GPIO21</text>
<text x="111.2" y="70.7">J2</text>
<text x="130.7" y="72">C1</text>
<text x="188" y="66.9">R2</text>
<text x="188" y="69.4">10K</text>
<text x="223.5" y="66.9">10u</text>
<text x="237.5" y="66.9">Conn_01x02</text>
<text x="262.9" y="69.8">D2</text>
<text x="39.1" y="73.3">GPIO12</text>
<text x="39.1" y="75.8">GPIO13</text>
<text x="60.5" y="75.8">GPIO18</text>
<text x="60.5" y="73.3">GPIO19</text>
<text x="107.9" y="73.3">MJ-8435</text>
<text x="130.2" y="74.5">10u</text>
<text x="262.9" y="72.3">SML-E12P8WT86</text>
<text x="39.1" y="78.3">GND</text>
<text x="39.1" y="80.9">GPIO14</text>
<text x="39.1" y="83.4">GPIO15</text>
<text x="60.5" y="83.4">GPIO16</text>
<text x="60.5" y="80.9">GPIO17</text>
<text x="63.5" y="78.3">GND</text>
<text x="183.4" y="80.9">GND</text>
<text x="196.1" y="80.9">GND</text>
<text x="217.7" y="80.9">GND</text>
<text x="227.8" y="80.9">GND</text>
<text x="257" y="80.9">GND</text>
<text x="51.7" y="84.1" transform="rotate(-90 51.7 84.1)">SWCLK</text>
<text x="54.2" y="84.1" transform="rotate(-90 54.2 84.1)">GND</text>
<text x="56.7" y="84.1" transform="rotate(-90 56.7 84.1)">SWDIO</text>
<text x="79" y="84.7">PWR_FLAG</text>
<text x="130.7" y="89.8">C2</text>
<text x="130.2" y="92.3">10u</text>
<text x="29.7" y="99.9">GND</text>
<text x="72.9" y="99.9">GND</text>
<text x="119.9" y="105">GND</text>
<text x="129.9" y="106.3">24p</text>
<text x="130.5" y="103.7">C3</text>
<text x="154.5" y="113.9">+3.3V</text>
<text x="208.5" y="112.6">KT0913</text>
<text x="208.7" y="110.8">U3</text>
<text x="17.4" y="116.4">+3.3V</text>
<text x="202.4" y="117.7">CH</text>
<text x="218.1" y="117.7">VOL</text>
<text x="85.3" y="124.1">LS1</text>
<text x="99.7" y="125.3">C10</text>
<text x="119.6" y="124.1">LS2</text>
<text x="135.2" y="125.3">C11</text>
<text x="202.4" y="120.2">DVSS</text>
<text x="202.4" y="122.8">ROUT</text>
<text x="202.4" y="125.3">LOUT</text>
<text x="215.3" y="125.3">RFGND</text>
<text x="218" y="120.2">SDA</text>
<text x="218" y="122.8">SCL</text>
<text x="253.4" y="124.1">32.768K12.5PI/4115E</text>
<text x="262.9" y="121.5">Y1</text>
<text x="57.4" y="127.1">J1</text>
<text x="57.4" y="129.9">Conn_01x12</text>
<text x="76.6" y="126.6">PKLCS1212E4001-R1</text>
<text x="99.7" y="127.9">10u</text>
<text x="110.8" y="126.6">PKLCS1212E4001-R1</text>
<text x="135.3" y="127.9">10u</text>
<text x="202.4" y="127.9">AVSS</text>
<text x="202.4" y="130.4">AVDD</text>
<text x="215.8" y="130.4">AMINP</text>
<text x="216" y="127.9">RFINP</text>
<text x="166.4" y="136.8">C4</text>
<text x="179.1" y="136.8">C5</text>
<text x="202.4" y="132.9">XI/RCLK</text>
<text x="202.4" y="135.5">XO</text>
<text x="214.5" y="135.5">ENABLE</text>
<text x="215.7" y="132.9">AMINN</text>
<text x="259.1" y="135.5">C8</text>
<text x="275.6" y="135.5">C9</text>
<text x="32.9" y="142.1">R1</text>
<text x="166.4" y="139.3">10u</text>
<text x="179.1" y="139.3">0.1u</text>
<text x="259.1" y="138">24p</text>
<text x="275.6" y="138">24p</text>
<text x="33" y="144.1">10</text>
<text x="93.2" y="146.9">GND</text>
<text x="127.5" y="146.9">GND</text>
<text x="160.5" y="150.7">GND</text>
<text x="173.2" y="150.7">GND</text>
<text x="193.5" y="150.7">GND</text>
<text x="227.8" y="150.7">GND</text>
<text x="253.2" y="150.7">GND</text>
<text x="269.7" y="150.7">GND</text>
<text x="45" y="157.1">GND</text>
<text x="46.6" y="171">+3.3V</text>
<text x="97.4" y="171">+3.3V</text>
<text x="16.2" y="183.7">RV100F-30-6K3B-B10K-B301</text>
<text x="43.2" y="181.2">RV1</text>
<text x="67" y="183.7">RV100F-30-6K3B-B10K-B301</text>
<text x="94" y="181.2">RV2</text>
<text x="149.9" y="182.5">SW2</text>
<text x="149.9" y="185">IS-2245S-G</text>
<text x="47.5" y="193.9">GND</text>
<text x="98.3" y="193.9">GND</text>
</g>
<g font-size="1.8" fill="#a90000">
<text x="36.1" y="34">1</text>
<text x="68.5" y="34">40</text>
<text x="36.1" y="36.6">2</text>
<text x="36.1" y="39.1">3</text>
<text x="36.1" y="41.7">4</text>
<text x="68.5" y="41.7">37</text>
<text x="68.5" y="39.1">38</text>
<text x="68.5" y="36.6">39</text>
<text x="126.7" y="40.1" transform="rotate(-90 126.7 40.1)">3</text>
<text x="131.8" y="40.1" transform="rotate(-90 131.8 40.1)">2</text>
<text x="136.9" y="40.1" transform="rotate(-90 136.9 40.1)">1</text>
<text x="226.6" y="41.7">2</text>
<text x="230.9" y="36.3" transform="rotate(-90 230.9 36.3)">1</text>
<text x="234.2" y="41.7">3</text>
<text x="36.1" y="44.2">5</text>
<text x="36.1" y="46.7">6</text>
<text x="68.5" y="46.7">35</text>
<text x="68.5" y="44.2">36</text>
<text x="126.7" y="47.7" transform="rotate(-90 126.7 47.7)">4</text>
<text x="131.8" y="47.7" transform="rotate(-90 131.8 47.7)">5</text>
<text x="136.9" y="47.7" transform="rotate(-90 136.9 47.7)">6</text>
<text x="36.1" y="49.3">7</text>
<text x="36.1" y="51.8">8</text>
<text x="68.5" y="51.8">33</text>
<text x="68.5" y="49.3">34</text>
<text x="197.9" y="52.8" transform="rotate(-90 197.9 52.8)">4</text>
<text x="35.5" y="56.9">10</text>
<text x="35.5" y="59.4">11</text>
<text x="36.1" y="54.4">9</text>
<text x="68.5" y="59.4">30</text>
<text x="68.5" y="56.9">31</text>
<text x="68.5" y="54.4">32</text>
<text x="206.3" y="55.6">3</text>
<text x="35.5" y="62">12</text>
<text x="35.5" y="64.5">13</text>
<text x="68.5" y="64.5">28</text>
<text x="68.5" y="62">29</text>
<text x="188.5" y="60.7">5</text>
<text x="197.9" y="65.5" transform="rotate(-90 197.9 65.5)">2</text>
<text x="206.3" y="60.7">1</text>
<text x="231.1" y="63.2">1</text>
<text x="231.1" y="65.8">2</text>
<text x="35.5" y="67.1">14</text>
<text x="35.5" y="69.6">15</text>
<text x="68.5" y="69.6">26</text>
<text x="68.5" y="67.1">27</text>
<text x="35.5" y="72.1">16</text>
<text x="35.5" y="74.7">17</text>
<text x="35.5" y="77.2">18</text>
<text x="68.5" y="77.2">23</text>
<text x="68.5" y="74.7">24</text>
<text x="68.5" y="72.1">25</text>
<text x="117.4" y="75.9">S</text>
<text x="35.5" y="79.8">19</text>
<text x="35.5" y="82.3">20</text>
<text x="68.5" y="82.3">21</text>
<text x="68.5" y="79.8">22</text>
<text x="117.4" y="78.5">R</text>
<text x="117.5" y="83.6">T</text>
<text x="50.5" y="87.7" transform="rotate(-90 50.5 87.7)">41</text>
<text x="53.1" y="87.7" transform="rotate(-90 53.1 87.7)">42</text>
<text x="55.6" y="87.7" transform="rotate(-90 55.6 87.7)">43</text>
<text x="116.9" y="86.1">TN</text>
<text x="50.1" y="117.9">11</text>
<text x="50.1" y="115.3">12</text>
<text x="200" y="119.1">2</text>
<text x="200" y="116.6">1</text>
<text x="222.2" y="119.1">15</text>
<text x="222.2" y="116.6">16</text>
<text x="50.1" y="120.4">10</text>
<text x="50.7" y="125.5">8</text>
<text x="50.7" y="122.9">9</text>
<text x="200" y="121.7">3</text>
<text x="200" y="124.2">4</text>
<text x="222.2" y="124.2">13</text>
<text x="222.2" y="121.7">14</text>
<text x="50.7" y="130.6">6</text>
<text x="50.7" y="128">7</text>
<text x="90.7" y="131.8">2</text>
<text x="125" y="131.8">2</text>
<text x="200" y="126.7">5</text>
<text x="200" y="129.3">6</text>
<text x="200" y="131.8">7</text>
<text x="222.2" y="131.8">10</text>
<text x="222.2" y="129.3">11</text>
<text x="222.2" y="126.7">12</text>
<text x="50.7" y="135.6">4</text>
<text x="50.7" y="133.1">5</text>
<text x="90.7" y="134.4">1</text>
<text x="125" y="134.4">1</text>
<text x="200" y="134.4">8</text>
<text x="222.8" y="134.4">9</text>
<text x="50.7" y="143.3">1</text>
<text x="50.7" y="140.7">2</text>
<text x="50.7" y="138.2">3</text>
<text x="49.3" y="179.1" transform="rotate(-90 49.3 179.1)">1</text>
<text x="100.1" y="179.1" transform="rotate(-90 100.1 179.1)">1</text>
<text x="138.2" y="179.8" transform="rotate(-90 138.2 179.8)">3</text>
<text x="143.3" y="179.8" transform="rotate(-90 143.3 179.8)">2</text>
<text x="148.3" y="179.8" transform="rotate(-90 148.3 179.8)">1</text>
<text x="49.3" y="185.5" transform="rotate(-90 49.3 185.5)">3</text>
<text x="52" y="181.4">2</text>
<text x="100.1" y="185.5" transform="rotate(-90 100.1 185.5)">3</text>
<text x="102.8" y="181.4">2</text>
<text x="138.2" y="187.4" transform="rotate(-90 138.2 187.4)">4</text>
<text x="143.3" y="187.4" transform="rotate(-90 143.3 187.4)">5</text>
<text x="148.3" y="187.4" transform="rotate(-90 148.3 187.4)">6</text>
</g>
<g font-size="1.8" fill="#0f0f0f">
<text x="116.8" y="31.4">3V3_EN</text>
<text x="79.2" y="41.6">3V3_EN</text>
<text x="81.6" y="36.5">VSYS</text>
<text x="219.7" y="41.6">VSYS</text>
<text x="239.2" y="41.6">VBAT</text>
<text x="251.5" y="51.7">STAT</text>
<text x="16.5" y="59.3">GPIO08</text>
<text x="239.2" y="55.5">VBAT</text>
<text x="16.5" y="61.9">GPIO09</text>
<text x="208.9" y="60.6">STAT</text>
<text x="16.5" y="67">GPIO10</text>
<text x="16.5" y="69.5">GPIO11</text>
<text x="79.3" y="69.5">GPIO20</text>
<text x="79.3" y="67">GPIO21</text>
<text x="16.5" y="72">GPIO12</text>
<text x="139.9" y="78.4">EP_R</text>
<text x="140.2" y="83.5">EP_L</text>
<text x="139" y="97.4">RFINP</text>
<text x="30.5" y="117.8">GPIO12</text>
<text x="184.1" y="116.5">CH</text>
<text x="231.7" y="119">GPIO20</text>
<text x="235.1" y="116.5">VOL</text>
<text x="30.5" y="122.8">GPIO10</text>
<text x="30.5" y="120.3">GPIO11</text>
<text x="30.5" y="125.4">GPIO09</text>
<text x="184.1" y="121.6">ROUT</text>
<text x="184.1" y="124.1">LOUT</text>
<text x="231.7" y="121.6">GPIO21</text>
<text x="30.5" y="127.9">GPIO08</text>
<text x="107.1" y="131.7">SP_L</text>
<text x="142.4" y="131.7">SP_R</text>
<text x="184.1" y="131.7">XI/RCLK</text>
<text x="233" y="126.7">RFINP</text>
<text x="245.1" y="127.9">XI/RCLK</text>
<text x="277.9" y="127.9">XO</text>
<text x="184.1" y="134.3">XO</text>
<text x="144.8" y="171.1">ROUT</text>
<text x="129.5" y="174.9">SP_R</text>
<text x="152.6" y="174.9">EP_R</text>
<text x="59.4" y="181.3">CH</text>
<text x="109.4" y="181.3">VOL</text>
<text x="129.5" y="190.2">SP_L</text>
<text x="152.9" y="190.2">EP_L</text>
<text x="145" y="195.2">LOUT</text>
</g>
<g font-size="1.8" fill="#0000c2">
<text x="16.3" y="53.2">ATM0130B3</text>
<text x="16.3" y="55.2">SPI</text>
<text x="79.2" y="61.1">KT0913</text>
<text x="79.2" y="63.1">I2C</text>
<text x="166.4" y="65.6">10K</text>
<text x="171.2" y="65.6">=</text>
<text x="174" y="65.6">100mA</text>
<text x="166.4" y="67.7">5.0K</text>
<text x="166.4" y="69.7">2.0K</text>
<text x="166.4" y="71.8">1.0K</text>
<text x="171.8" y="67.7">=</text>
<text x="171.8" y="69.7">=</text>
<text x="171.8" y="71.8">=</text>
<text x="174.6" y="67.7">200mA</text>
<text x="174.6" y="69.7">500mA</text>
<text x="174.6" y="71.8">1000mA</text>
<text x="239.5" y="70.5">Lipo</text>
<text x="244.6" y="70.5">3.7V</text>
<text x="239.5" y="72.5">400mAh</text>
<text x="58.2" y="135.5">TFT LCD</text>
<text x="58.2" y="137.5">ATM0130B3</text>
</g>
</svg>
